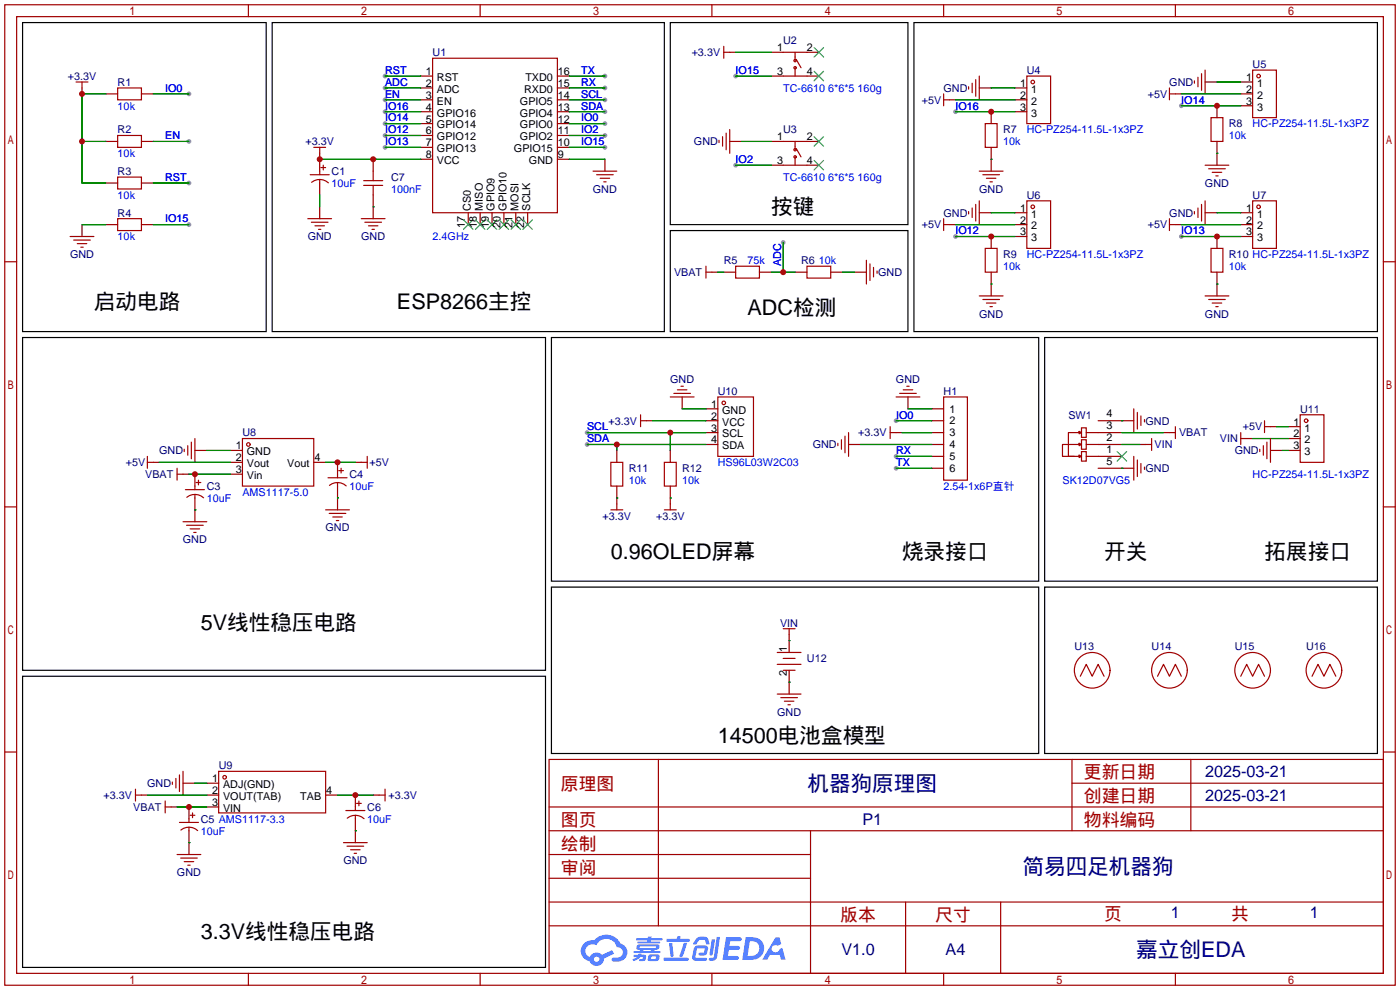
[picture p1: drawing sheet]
<svg xmlns="http://www.w3.org/2000/svg" width="299mm" height="212mm" viewBox="0 0 299 212" stroke-linecap="round" stroke-linejoin="round" font-family="sans-serif">
<g fill="#999">
<circle cx="40.4" cy="20.1" r=".51"/>
<circle cx="40.4" cy="30.2" r=".51"/>
<circle cx="40.4" cy="39.1" r=".51"/>
<circle cx="40.4" cy="48" r=".51"/>
<circle cx="82.3" cy="16.3" r=".51"/>
<circle cx="82.3" cy="18.8" r=".51"/>
<circle cx="82.3" cy="21.3" r=".51"/>
<circle cx="82.3" cy="23.9" r=".51"/>
<circle cx="82.3" cy="26.4" r=".51"/>
<circle cx="82.3" cy="29" r=".51"/>
<circle cx="82.3" cy="31.5" r=".51"/>
<circle cx="129.3" cy="16.3" r=".51"/>
<circle cx="129.3" cy="18.8" r=".51"/>
<circle cx="129.3" cy="21.3" r=".51"/>
<circle cx="129.3" cy="23.9" r=".51"/>
<circle cx="129.3" cy="29" r=".51"/>
<circle cx="129.3" cy="26.4" r=".51"/>
<circle cx="129.3" cy="31.5" r=".51"/>
<circle cx="157.2" cy="16.3" r=".51"/>
<circle cx="157.2" cy="35.3" r=".51"/>
<circle cx="167.4" cy="51.8" r=".51"/>
<circle cx="204.2" cy="23.9" r=".51"/>
<circle cx="252.5" cy="22.6" r=".51"/>
<circle cx="204.2" cy="50.5" r=".51"/>
<circle cx="252.5" cy="50.5" r=".51"/>
<circle cx="125.5" cy="92.5" r=".51"/>
<circle cx="125.5" cy="95" r=".51"/>
<circle cx="191.5" cy="89.9" r=".51"/>
<circle cx="191.5" cy="97.5" r=".51"/>
<circle cx="191.5" cy="100.1" r=".51"/>
</g>
<g fill="none" stroke="#a10000" stroke-width=".25">
<path d="M1 1h297.2v209.6h-297.2zM3.6 3.6h292.1v204.4h-292.1zM53.1 1v2.6M102.6 1v2.6M152.1 1v2.6M201.7 1v2.6M251.2 1v2.6M1 55.9h2.6M295.7 55.9h2.5M1 108.3h2.6M295.7 108.3h2.5M1 160.7h2.6"/>
<path d="M117.3 162.3h178.4v45.7h-178.4zM117.3 177.5h178.4M117.3 172.5h178.4M140.7 162.3v35.6M173.2 177.5v30.5M229.1 162.3v15.2M229.1 167.4h66.6M254.5 162.3v15.2M295.7 160.7h2.5M117.3 182.6h55.9M117.3 197.9h178.4M117.3 192.8h178.4"/>
<path d="M117.3 187.7h55.9M193.5 192.8v15.2M213.9 192.8v15.2M53.1 208v2.6M102.6 208v2.6M152.1 208v2.6M201.7 208v2.6M251.2 208v2.6"/>
</g>
<g fill="#5487ff">
<path d="M155.2 200.3h2.6a.48 .48 0 0 1 .7 .4 .48 .48 0 0 1-.6 .4h-1.8l-.2 1.1h1.9a.43 .43 0 0 1 .4 .4 .43 .43 0 0 1-.5 .4h-1.9l-.2 1.3h1.7a.45 .45 0 0 1 .5 .2 .45 .45 0 0 1-.1 .6h-3.3z"/>
<path d="M165.7 200.3h.9l.4 1.5-.8 .3a.84 .84 0 0 0-1.2 .3 .84 .84 0 0 0 .4 1.1 .84 .84 0 0 0 1.1-.4l.1-.2 .6-.3 .7 2.5h-1l-.2-1h-2.1l-.6 1h-1.1z"/>
<path d="M152.1 200.8h.7l-.5 3.1a.36 .36 0 0 1-.3 .3 .36 .36 0 0 1-.4-.3z"/>
<path d="M153.2 200.2h.7l-.6 4.3a1.13 1.13 0 0 1-1.8 .6l.2-.4h.7l.2-.2z"/>
<path d="M148.9 200.6l.6-.4h1a.77 .77 0 0 1 .9 .5l.3 1-.2 .2h-.5l-.3-.9-.2-.2-1 .1-.7 1-.6-.1-.1-.2z"/>
<path d="M148.4 202.4l.6-.3h1.7a.81 .81 0 0 1 .7 .5 .81 .81 0 0 1-.2 .8 .81 .81 0 0 1-.9 .8h-.7a.32 .32 0 0 1-.3-.3 .32 .32 0 0 1 .4-.3h.7l.2-.9-1.6 .1-.4 1.8 2.2 .1a.32 .32 0 0 1 .3 .4 .32 .32 0 0 1-.4 .2h-2.2l-.5-.3-.1-.5z"/>
<path d="M141.9 204.7h5a.33 .33 0 0 1 .3 .3 .33 .33 0 0 1-.3 .3h-4.9l-.2-.1z"/>
<path d="M146.1 201.5h.8l-.7 2a.98 .98 0 0 1-.7 1.1l-.3-.3z"/>
<path d="M143 201.6h.7l.3 2.5a.34 .34 0 0 1-.3 .4 .34 .34 0 0 1-.4-.3z"/>
<path d="M142.5 200.7h2.1l.3-.6h.6l-.1 .6h1.7a.32 .32 0 0 1 .4 .3 .32 .32 0 0 1-.4 .3h-4.5l-.2-.2z"/>
<path d="M135.5 204.1h.9l.1-.3h.6v.3h.8a.82 .82 0 0 1-.5 1.3h-.8v-.4l.7-.1 .1-.3a.68 .68 0 0 0-1 .4l-1.1 .4-.1-.4 .9-.5h-.7z"/>
<path d="M136 200.5h2.4l.1-.3h.7v.3h2.2l.2 .3-.2 .2h-2.3v.2h1.8l.2 .3-.2 .1h-4.5l-.1-.4h2l.1-.2h-2.3l-.1-.2z"/>
<path d="M159.4 200.3l-.8 4.9h1.7a2.5 2.5 0 0 0 3-2.5 2.5 2.5 0 0 0-3.1-2.4zM160.3 201.1a1.61 1.61 0 0 1 2 1.5 1.61 1.61 0 0 1-1.8 1.7h-.7z"/>
<path d="M136.2 202a.55 .55 0 0 0-.2 .8 .55 .55 0 0 0 .7 .2l.1 .3h-1.3v.3l5.4 .1 .3-.2-.2-.2h-1.2l.2-.3a.7 .7 0 0 0 .8-.3 .7 .7 0 0 0 0-.8l-4.2-.1zM136.8 202.3l3.3-.1 .1 .1-.2 .3h-3.2zM137.5 203h1.7l-.2 .3h-1.4z"/>
<path d="M138.6 204.2a1.05 1.05 0 0 0 0 1.2 2.91 2.91 0 0 0 2.2-.2 .98 .98 0 0 0 0-1.2h-1.6zM139.2 204.5l.9-.1 .1 .4-.2 .2-.8-.1z"/>
<path d="M124.9 201.6a2.23 2.23 0 0 0-.7 2.3 2.23 2.23 0 0 0 1.8 1.6 1.58 1.58 0 0 0 1.8 .9 1.58 1.58 0 0 0 1.3-1.5l2.2-1.1-.5-.7-2.1 1a1.65 1.65 0 0 0-2.7 .4 1.45 1.45 0 0 1-.8-1.9 1.45 1.45 0 0 1 2-.7l.3 .1a2.3 2.3 0 0 1 2.3-1.3 2.3 2.3 0 0 1 2 1.7 1.12 1.12 0 0 1 1.3 1 1.12 1.12 0 0 1-1.1 1.2h-.7a.45 .45 0 0 0-.6 .4 .45 .45 0 0 0 .5 .5 2.21 2.21 0 0 0 2.2-.5 2.21 2.21 0 0 0 .5-2.3 2.13 2.13 0 0 0-1.3-1.1 3.3 3.3 0 0 0-5.6-.7l-1.1 .1zM127 205a.57 .57 0 0 1 1.1 0 .57 .57 0 0 1-1.1 0z"/>
</g>
<g fill="none" stroke="#a10000" stroke-width=".25">
<path d="M16.3 17.5h2.5M17.5 17.5v1.3M25.1 18.8h5.1v2.5h-5.1zM92.5 12.4h26.6v33.1h-26.6zM154.7 11.2h1.3M154.7 9.9v2.5M167.4 11.2h5.1M167.4 16.3h5.1M169.9 11.2v1.8M169.9 14.5v1.8M170.2 12.7l1 1.8M207 18.5v.6"/>
<path d="M207.8 17.8v2M208.5 17v3.6M209.3 16.3v5M219.5 16.3h5v10.1h-5zM249.9 18.8v2.5M255.3 17.3v.5M256 16.5v2M256.8 15.7v3.6M257.6 15v5.1M267.7 15h5.1v10.1h-5.1zM25.1 29h5.1v2.5h-5.1zM25.1 37.8h5.1v2.6h-5.1z"/>
<path d="M66.3 37.3h4.1M66.6 39a2.74 2.74 0 0 1 3.6 .1M67.1 31.5h2.5M68.3 31.5v1.3M68.3 36.6v.7M68.3 38.4v.7M68.6 35.8h1M69.1 35.3v1M77.7 39.6h4.1M77.7 38.6h4.1M79.8 36.6v2M79.8 39.6v2.1"/>
<path d="M126.7 36.6h5.1M127.5 37.3h3.6M128.3 38.1h2M129 38.9h.5M153.7 30v.5M154.4 29.2v2M155.2 28.4v3.6M156 27.7v5.1M167.4 30.2h5.1M167.4 35.3h5.1M169.9 30.2v1.8M169.9 33.5v1.8"/>
<path d="M170.2 31.8l1 1.7M201.7 20.1v2.5M201.7 21.3h1.2M209.3 36.6h5.1M210.1 37.3h3.5M210.6 26.4h2.5v5.1h-2.5zM210.8 38.1h2.1M211.6 38.9h.5M249.9 20.1h1.3M257.6 35.3h5M258.3 36.1h3.6M258.8 25.1h2.6v5.1h-2.6z"/>
<path d="M259.1 36.8h2M259.8 37.6h.5M15 50.5h5.1M15.7 51.3h3.6M16.5 52.1h2M17.3 52.8h.5M25.1 46.7h5.1v2.6h-5.1zM65.8 46.7h5.1M66.5 47.5h3.6M67.3 48.3h2M68.1 49h.5M77.2 46.7h5.1"/>
<path d="M78 47.5h3.5M78.7 48.3h2.1M79.5 49h.5M150.9 56.9v2.5M150.9 58.2h1.2M157.2 56.9h5.1v2.5h-5.1zM172.5 56.9h5v2.5h-5zM185.2 55.6v5.1M185.9 56.4v3.5M186.7 57.2v2M187.5 57.9v.5M201.7 46.7v2.6"/>
<path d="M201.7 48h1.2M207 45.2v.5M207.8 44.4v2.1M208.5 43.7v3.5M209.3 42.9v5.1M210.6 53.1h2.5v5.1h-2.5zM219.5 42.9h5v10.2h-5zM249.9 46.7v2.6M249.9 48h1.3M255.3 45.2v.5M256 44.4v2.1M256.8 43.7v3.5"/>
<path d="M257.6 42.9v5.1M258.8 53.1h2.6v5.1h-2.6zM267.7 42.9h5.1v10.2h-5.1zM209.3 63.2h5.1M210.1 64h3.5M210.8 64.8h2.1M211.6 65.5h.5M257.6 63.2h5M258.3 64h3.6M259.1 64.8h2M259.8 65.5h.5M31.5 97.5v2.6"/>
<path d="M31.5 98.8h1.3M39.4 96v.5M40.1 95.2v2.1M40.9 94.5v3.5M41.7 93.7v5.1M51.8 93.7h15.3v10.2h-15.3zM77.2 98.8h1.3M78.5 97.5v2.6M130.6 98.8h2.5v5.1h-2.5zM136.9 88.6v2.6M136.9 89.9h1.3M142 98.8h2.5v5.1h-2.5z"/>
<path d="M143.3 84.8h5M144 84.1h3.6M144.8 83.3h2M145.5 82.5h.5M153.4 84.8h7.6v12.7h-7.6zM179.1 94.7v.5M179.8 94v2M180.6 93.2v3.6M181.4 92.5v5M190.2 91.2v2.5M190.2 92.5h1.3M191.5 84.8h5.1"/>
<path d="M192.3 84.1h3.5M193 83.3h2.1M193.8 82.5h.5M201.7 84.8h5.1v17.8h-5.1zM230.6 97.3l.5 .2-.5 .3zM230.6 94.7l.5 .3-.5 .2zM230.6 92.2l.5 .3-.5 .2zM231.1 91.4h1.1v2.1h-1.1zM231.1 94h1.1v2h-1.1zM231.1 96.5h1.1v2.1h-1.1zM231.1 95h-4v2.5h2.5M231.1 92.5h-2.8v5h2.8"/>
<path d="M232.2 92.5h2.5M232.2 95h2.5M232.2 97.5h2.5M242.3 87.4v5.1M242.3 97.5v5.1M243.1 88.1v3.6M243.1 98.3v3.6M243.8 88.9v2M243.8 99.1v2M244.6 89.7v.5M244.6 99.8v.5M244.9 95h1.2"/>
<path d="M246.1 93.7v2.6M249.9 92.5h1.3M251.2 91.2v2.5M265.2 92.5v2.5M265.2 93.7h1.2M269.2 96v.5M270 95.2v2.1M270.3 89.9v2.6M270.3 91.2h1.2M270.8 94.5v3.5M271.5 93.7v5.1M277.9 88.6h5.1v10.2h-5.1z"/>
<path d="M37.8 100.1v2.5M37.8 101.3h1.3M39.1 111.5h5.1M39.6 104.6h4.1M39.9 112.3h3.5M39.9 106.3a2.74 2.74 0 0 1 3.6 .1M40.6 113h2.1M41.4 113.8h.5M41.7 103.9v.7M41.7 105.7v.7M41.9 103.1h1M42.4 102.6v1"/>
<path d="M69.6 109h5.1M70.1 102.1h4.1M70.4 109.7h3.5M70.4 103.7a2.74 2.74 0 0 1 3.6 .2M71.1 110.5h2.1M71.9 111.3h.5M72.1 101.3v.8M72.1 103.1v.8M72.4 100.6h1M72.9 100.1v1M130.6 109h2.5M131.8 107.7v1.3"/>
<path d="M142 109h2.5M143.3 107.7v1.3M166.1 139.4h5.1M167.4 134.4h2.5M168.7 134.4v1.2M166.1 142h5.1M166.1 148.3h5.1M166.9 149.1h3.5M167.4 140.7h2.5M167.4 143.3h2.5M167.6 149.9h2.1M168.4 150.6h.5"/>
<path d="M230.9 144.5l1.3-2.5 1.2 2.5 1.3-2.5 1.3 2.5M247.4 144.5l1.3-2.5 1.2 2.5 1.3-2.5 1.3 2.5M265.2 144.5l1.2-2.5 1.3 2.5 1.3-2.5 1.3 2.5M280.4 144.5l1.3-2.5 1.3 2.5 1.2-2.5 1.3 2.5M29 168.7v2.5M29 169.9h1.2M35.3 171.2v2.5M35.3 172.5h1.3M36.8 167.1v.5M37.6 166.4v2M38.4 165.6v3.6M38.4 175.8h4"/>
<path d="M38.7 177.4a2.74 2.74 0 0 1 3.5 .1M39.1 164.8v5.1M40.4 175v.8M40.4 176.8v.7M40.6 174.2h1.1M41.1 173.7v1.1M46.7 164.8h22.9v8.9h-22.9zM73.9 173.2h4.1M74.2 174.9a2.74 2.74 0 0 1 3.6 .1M75.9 172.5v.7M75.9 174.2v.8M76.2 171.7h1"/>
<path d="M76.7 171.2v1M81 169.9h1.3M82.3 168.7v2.5M37.8 182.6h5.1M38.6 183.4h3.6M39.4 184.2h2M40.1 184.9h.5M73.4 180.1h5.1M74.2 180.8h3.5M74.9 181.6h2.1M75.7 182.4h.5"/>
<circle cx="169.9" cy="13" r=".25"/>
<circle cx="169.9" cy="14.5" r=".25"/>
<circle cx="220.7" cy="17.5" r=".38"/>
<circle cx="269" cy="16.3" r=".38"/>
<circle cx="169.9" cy="32" r=".25"/>
<circle cx="169.9" cy="33.5" r=".25"/>
<circle cx="220.7" cy="44.2" r=".38"/>
<circle cx="269" cy="44.2" r=".38"/>
<circle cx="53.1" cy="95" r=".38"/>
<circle cx="154.7" cy="86.1" r=".38"/>
<circle cx="279.1" cy="89.9" r=".38"/>
<circle cx="233.4" cy="143.3" r="3.8"/>
<circle cx="249.9" cy="143.3" r="3.8"/>
<circle cx="267.7" cy="143.3" r="3.8"/>
<circle cx="283" cy="143.3" r="3.8"/>
<circle cx="48" cy="166.1" r=".38"/>
</g>
<g fill="none" stroke="#870000" stroke-width=".25">
<path d="M17.5 18.8v1.3M89.9 16.3h2.6M89.9 18.8h2.6M119.1 16.3h2.6M119.1 18.8h2.6M156 11.2h1.2M164.8 16.3h2.6M164.8 11.2h2.6M172.5 16.3h2.5M172.5 11.2h2.5M209.3 18.8h2.5M216.9 18.8h2.6"/>
<path d="M257.6 17.5h2.5M265.2 17.5h2.5M22.6 20.1h2.5M22.6 30.2h2.5M22.6 39.1h2.5M30.2 20.1h2.6M30.2 30.2h2.6M30.2 39.1h2.6M68.3 32.8v3.8M68.3 39.1v2.6M79.8 34v2.6M89.9 21.3h2.6"/>
<path d="M89.9 23.9h2.6M89.9 26.4h2.6M89.9 29h2.6M89.9 31.5h2.6M89.9 34h2.6M119.1 21.3h2.6M119.1 23.9h2.6M119.1 26.4h2.6M119.1 29h2.6M119.1 31.5h2.6M119.1 34h2.6M129.3 34v2.6"/>
<path d="M156 30.2h2.5M164.8 30.2h2.6M164.8 35.3h2.6M172.5 30.2h2.5M172.5 35.3h2.5M202.9 21.3h1.3M211.8 23.9v2.5M211.8 31.5v5.1M216.9 21.3h2.6M216.9 23.9h2.6M251.2 20.1h1.3M260.1 22.6v2.5"/>
<path d="M260.1 30.2v5.1M265.2 20.1h2.5M265.2 22.6h2.5M17.5 48v2.5M22.6 48h2.5M30.2 48h2.6M68.3 44.2v2.5M79.8 41.7v5M100.1 45.5v2.5M102.6 45.5v2.5M105.2 45.5v2.5M107.7 45.5v2.5"/>
<path d="M110.2 45.5v2.5M112.8 45.5v2.5M152.1 58.2h1.3M154.7 58.2h2.5M162.3 58.2h2.5M169.9 58.2h2.6M177.5 58.2h2.6M182.6 58.2h2.6M202.9 48h1.3M209.3 45.5h2.5M211.8 50.5v2.6M211.8 58.2v5"/>
<path d="M216.9 48h2.6M216.9 45.5h2.6M216.9 50.5h2.6M251.2 48h1.3M257.6 45.5h2.5M260.1 50.5v2.6M260.1 58.2v5M265.2 48h2.5M265.2 45.5h2.5M265.2 50.5h2.5M32.8 98.8h1.2M41.7 96.3h2.5"/>
<path d="M49.3 98.8h2.5M49.3 96.3h2.5M67.1 98.8h2.5M72.1 98.8v2.5M75.9 98.8h1.3M131.8 96.3v2.5M138.2 89.9h1.2M143.3 96.3v2.5M145.8 84.8v2.6M150.9 87.4h2.5M150.9 89.9h2.5M150.9 92.5h2.5"/>
<path d="M150.9 95h2.5M181.4 95h2.5M191.5 92.5h1.3M194.1 84.8v2.6M199.1 87.4h2.6M199.1 89.9h2.6M199.1 92.5h2.6M199.1 95h2.6M199.1 97.5h2.6M234.7 89.9h7.6M234.7 92.5h5.1M234.7 95h5.1"/>
<path d="M234.7 97.5h5.1M243.6 95h1.3M248.7 92.5h1.2M266.4 93.7h1.3M271.5 96.3h2.6M271.5 91.2h1.3M275.3 96.3h2.6M275.3 91.2h2.6M275.3 93.7h2.6M39.1 101.3h1.3M41.7 101.3v2.6M41.7 106.4v5.1"/>
<path d="M49.3 101.3h2.5M72.1 103.9v5.1M131.8 103.9v3.8M143.3 103.9v3.8M199.1 100.1h2.6M234.7 100.1h7.6M168.7 135.6v3.8M168.7 143.3v5M30.2 169.9h1.3M36.6 172.5h1.2M39.1 167.4h2.6M40.4 172.5v2.5"/>
<path d="M40.4 177.5v5.1M44.2 167.4h2.5M44.2 169.9h2.5M44.2 172.5h2.5M69.6 169.9h2.5M75.9 169.9v2.6M75.9 175v5.1M79.8 169.9h1.2"/>
</g>
<g fill="none" stroke="#008700" stroke-width=".25">
<path d="M82.3 16.3h7.6M82.3 18.8h7.6M121.7 16.3h7.6M121.7 18.8h7.6M157.2 16.3h7.6M157.2 11.2h7.6M211.8 18.8h5.1M260.1 17.5h5.1M17.5 30.2h5.1M22.6 20.1h-5.1v19h5.1M32.8 20.1h7.6M32.8 30.2h7.6"/>
<path d="M32.8 39.1h7.6M68.3 34h21.6M82.3 21.3h7.6M82.3 23.9h7.6M82.3 26.4h7.6M82.3 29h7.6M82.3 31.5h7.6M121.7 21.3h7.6M121.7 23.9h7.6M121.7 26.4h7.6M121.7 29h7.6M121.7 31.5h7.6"/>
<path d="M121.7 34h7.6M157.2 35.3h7.6M158.5 30.2h6.3M204.2 21.3h12.7M204.2 23.9h12.7M211.8 34h.1M252.5 20.1h12.7M252.5 22.6h12.7M260.1 32.8h.1M17.5 48h5.1M32.8 48h7.6M68.3 41.7v2.5"/>
<path d="M79.8 44.2h.1M153.4 58.2h1.3M164.8 58.2h5.1M167.4 51.8v6.4M180.1 58.2h2.5M204.2 48h12.7M204.2 50.5h12.7M211.8 45.5h5.1M252.5 48h12.7M252.5 50.5h12.7M260.1 45.5h5.1M211.8 60.7h.1"/>
<path d="M260.1 60.7h.1M34 98.8h15.3M44.2 96.3h5.1M69.6 98.8h6.3M125.5 92.5h25.4M125.5 95h25.4M131.8 95v1.3M139.4 89.9h11.5M143.3 92.5v3.8M145.8 87.4h5.1M183.9 95h15.2M191.5 89.9h7.6"/>
<path d="M191.5 97.5h7.6M192.8 92.5h6.3M194.1 87.4h5M239.8 89.9h.1M239.8 92.5h8.9M239.8 95h3.8M267.7 93.7h7.6M272.8 91.2h2.5M274.1 96.3h1.2M40.4 101.3h8.9M41.7 109h.1M72.1 106.4h.1"/>
<path d="M131.8 106.4h.1M143.3 106.4h.1M191.5 100.1h7.6M239.8 100.1h.1M168.7 136.9h.1M168.7 145.8h.1M31.5 169.9h12.7M37.8 172.5h6.4M41.7 167.4h2.5M72.1 169.9h7.7M75.9 177.5h.1M40.4 180.1h.1"/>
</g>
<path d="M4.8 4.8h52.1v66.1h-52.1zM58.2 4.8h83.8v66.1h-83.8zM143.3 4.8h50.8v43.2h-50.8zM195.3 4.8h99.1v66.1h-99.1zM143.3 49.3h50.8v21.6h-50.8zM4.8 72.1h111.8v71.2h-111.8zM117.9 72.1h104.1v52.1h-104.1zM223.3 72.1h71.1v52.1h-71.1zM117.9 125.5h104.1v35.5h-104.1zM223.3 125.5h71.1v35.5h-71.1zM4.8 144.5h111.8v62.3h-111.8z" fill="none" stroke="#000" stroke-width=".25"/>
<g fill="none" stroke="#3c3" stroke-width=".25">
<path d="M174 10.2l2 2M174 15.2l2 2.1M176 10.2l-2 2M176 15.2l-2 2.1M174 29.2l2 2M174 34.3l2 2M176 29.2l-2 2M176 34.3l-2 2M99.1 47l2 2M101.1 47l-2 2M101.6 47l2 2M103.6 47l-2 2"/>
<path d="M104.1 47l2.1 2M106.2 47l-2.1 2M106.7 47l2 2M108.7 47l-2 2M109.2 47l2.1 2M111.3 47l-2.1 2M111.8 47l2 2M113.8 47l-2 2M238.8 96.5l2 2.1M240.8 96.5l-2 2.1"/>
</g>
<g fill="#c00">
<circle cx="17.5" cy="20.1" r=".63"/>
<circle cx="17.5" cy="30.2" r=".63"/>
<circle cx="68.3" cy="34" r=".63"/>
<circle cx="79.8" cy="34" r=".63"/>
<circle cx="167.4" cy="58.2" r=".63"/>
<circle cx="211.8" cy="23.9" r=".63"/>
<circle cx="260.1" cy="22.6" r=".63"/>
<circle cx="211.8" cy="50.5" r=".63"/>
<circle cx="260.1" cy="50.5" r=".63"/>
<circle cx="72.1" cy="98.8" r=".63"/>
<circle cx="41.7" cy="101.3" r=".63"/>
<circle cx="40.4" cy="172.5" r=".63"/>
<circle cx="75.9" cy="169.9" r=".63"/>
<circle cx="143.3" cy="92.5" r=".63"/>
<circle cx="131.8" cy="95" r=".63"/>
</g>
<g font-size="4.6">
<text x="164.8" y="45.8">按键</text>
<text x="20.1" y="66.1">启动电路</text>
<text x="84.8" y="66.1">ESP8266主控</text>
<text x="159.8" y="67.4">ADC检测</text>
<text x="130.6" y="119.5">0.96OLED屏幕</text>
<text x="192.8" y="119.5">烧录接口</text>
<text x="236" y="119.5">开关</text>
<text x="270.3" y="119.5">拓展接口</text>
<text x="42.9" y="134.7">5V线性稳压电路</text>
<text x="153.4" y="158.8">14500电池盒模型</text>
<text x="42.9" y="200.8">3.3V线性稳压电路</text>
</g>
<g font-size="4.6" fill="#000080">
<text x="172.6" y="169">机器狗原理图</text>
<text x="218.5" y="186.8">简易四足机器狗</text>
<text x="242.8" y="204.6">嘉立创EDA</text>
</g>
<g font-size="3.8" fill="#a00000">
<text x="231.6" y="166.4">更新日期</text>
<text x="119.9" y="168.9">原理图</text>
<text x="231.6" y="171.5">创建日期</text>
<text x="119.9" y="176.5">图页</text>
<text x="231.6" y="176.5">物料编码</text>
<text x="119.9" y="181.6">绘制</text>
<text x="119.9" y="186.7">审阅</text>
<text x="179.6" y="196.9">版本</text>
<text x="199.9" y="196.9">尺寸</text>
<text x="236" y="196.6">页</text>
<text x="263.1" y="196.6">共</text>
</g>
<g font-size="3.5" fill="#000080">
<text x="257.6" y="166.1">2025-03-21</text>
<text x="257.6" y="171.1">2025-03-21</text>
<text x="184.3" y="176.2">P1</text>
<text x="250.2" y="196.3">1</text>
<text x="280" y="196.3">1</text>
<text x="179.8" y="204.2">V1.0</text>
<text x="202.1" y="204.2">A4</text>
</g>
<g font-size="2.3" fill="#000080">
<text x="92.5" y="12">U1</text>
<text x="147.8" y="12">+3.3V</text>
<text x="167.4" y="9.4">U2</text>
<text x="14.5" y="17.1">+3.3V</text>
<text x="219.5" y="15.8">U4</text>
<text x="267.7" y="14.5">U5</text>
<text x="25.1" y="18.3">R1</text>
<text x="197.1" y="22.1">+5V</text>
<text x="201.7" y="19.6">GND</text>
<text x="245.3" y="20.9">+5V</text>
<text x="249.9" y="18.3">GND</text>
<text x="25.1" y="28.5">R2</text>
<text x="167.4" y="28.5">U3</text>
<text x="214.4" y="28.5">R7</text>
<text x="262.6" y="27.2">R8</text>
<text x="65.3" y="31">+3.3V</text>
<text x="148.3" y="31">GND</text>
<text x="25.1" y="37.4">R3</text>
<text x="70.9" y="37.4">C1</text>
<text x="83.6" y="38.7">C7</text>
<text x="126.7" y="41.2">GND</text>
<text x="209.3" y="41.2">GND</text>
<text x="257.5" y="39.9">GND</text>
<text x="25.1" y="46.3">R4</text>
<text x="201.7" y="46.3">GND</text>
<text x="219.5" y="42.5">U6</text>
<text x="249.9" y="46.3">GND</text>
<text x="267.7" y="42.5">U7</text>
<text x="65.8" y="51.4">GND</text>
<text x="77.2" y="51.4">GND</text>
<text x="197.1" y="48.8">+5V</text>
<text x="245.3" y="48.8">+5V</text>
<text x="15" y="55.2">GND</text>
<text x="144" y="59">VBAT</text>
<text x="154.7" y="56.4">R5</text>
<text x="171.2" y="56.4">R6</text>
<text x="187.7" y="59">GND</text>
<text x="214.4" y="55.2">R9</text>
<text x="262.6" y="55.2">R10 HC-PZ254-11.5L-1x3PZ</text>
<text x="209.3" y="67.9">GND</text>
<text x="257.5" y="67.9">GND</text>
<text x="143.2" y="81.8">GND</text>
<text x="191.5" y="81.8">GND</text>
<text x="153.4" y="84.4">U10</text>
<text x="201.7" y="84.4">H1</text>
<text x="228.3" y="89.5">SW1</text>
<text x="277.9" y="88.2">U11</text>
<text x="51.8" y="93.3">U8</text>
<text x="130" y="90.7">+3.3V</text>
<text x="173.7" y="95.8">GND</text>
<text x="183.4" y="93.3">+3.3V</text>
<text x="244.8" y="90.7">GND</text>
<text x="246.7" y="95.8">VIN</text>
<text x="252" y="93.3">VBAT</text>
<text x="260.7" y="94.5">VIN</text>
<text x="265.6" y="92">+5V</text>
<text x="26.9" y="99.6">+5V</text>
<text x="34" y="97.1">GND</text>
<text x="78.9" y="99.6">+5V</text>
<text x="134.4" y="100.9">R11</text>
<text x="145.8" y="100.9">R12</text>
<text x="244.8" y="100.9">GND</text>
<text x="263.9" y="97.1">GND</text>
<text x="31" y="102.2">VBAT</text>
<text x="44.2" y="104.7">C3</text>
<text x="74.7" y="102.2">C4</text>
<text x="69.6" y="113.6">GND</text>
<text x="128.8" y="111">+3.3V</text>
<text x="140.2" y="111">+3.3V</text>
<text x="39.1" y="116.1">GND</text>
<text x="166.7" y="133.9">VIN</text>
<text x="172.5" y="141.5">U12</text>
<text x="229.6" y="139">U13</text>
<text x="246.1" y="139">U14</text>
<text x="263.9" y="139">U15</text>
<text x="279.1" y="139">U16</text>
<text x="166.1" y="153">GND</text>
<text x="46.7" y="164.4">U9</text>
<text x="22.1" y="170.7">+3.3V</text>
<text x="28.5" y="173.3">VBAT</text>
<text x="31.5" y="168.2">GND</text>
<text x="78.5" y="173.3">C6</text>
<text x="83.1" y="170.7">+3.3V</text>
<text x="42.9" y="175.8">C5 AMS1117-3.3</text>
<text x="73.4" y="184.7">GND</text>
<text x="37.8" y="187.2">GND</text>
</g>
<g font-size="2.3">
<text x="166.1" y="10.9">1</text>
<text x="172.5" y="10.9">2</text>
<text x="91" y="16">1</text>
<text x="93.4" y="17.3">RST</text>
<text x="112.3" y="17.3">TXD0</text>
<text x="119.3" y="16">16</text>
<text x="166.1" y="16">3</text>
<text x="172.5" y="16">4</text>
<text x="266.3" y="17.3">1</text>
<text x="91" y="18.6">2</text>
<text x="91" y="21.1">3</text>
<text x="91" y="23.6">4</text>
<text x="93.4" y="19.8">ADC</text>
<text x="93.4" y="22.4">EN</text>
<text x="111.1" y="22.4">GPIO5</text>
<text x="112" y="19.8">RXD0</text>
<text x="119.3" y="23.6">13</text>
<text x="119.3" y="21.1">14</text>
<text x="119.3" y="18.6">15</text>
<text x="218" y="18.6">1</text>
<text x="218" y="21.1">2</text>
<text x="218" y="23.6">3</text>
<text x="220.4" y="19.8">1</text>
<text x="220.4" y="22.4">2</text>
<text x="266.3" y="19.8">2</text>
<text x="266.3" y="22.4">3</text>
<text x="268.7" y="18.6">1</text>
<text x="268.7" y="21.1">2</text>
<text x="268.7" y="23.6">3</text>
<text x="91" y="26.2">5</text>
<text x="91" y="28.7">6</text>
<text x="93.4" y="24.9">GPIO16</text>
<text x="93.4" y="27.5">GPIO14</text>
<text x="93.4" y="30">GPIO12</text>
<text x="111.1" y="30">GPIO2</text>
<text x="111.1" y="27.5">GPIO0</text>
<text x="111.1" y="24.9">GPIO4</text>
<text x="119.3" y="28.7">11</text>
<text x="119.3" y="26.2">12</text>
<text x="166.1" y="30">1</text>
<text x="172.5" y="30">2</text>
<text x="220.4" y="24.9">3</text>
<text x="91" y="31.3">7</text>
<text x="91" y="33.8">8</text>
<text x="93.4" y="32.5">GPIO13</text>
<text x="93.4" y="35.1">VCC</text>
<text x="109.8" y="32.5">GPIO15</text>
<text x="113.1" y="35.1">GND</text>
<text x="119.3" y="33.8">9</text>
<text x="119.3" y="31.3">10</text>
<text x="166.1" y="35.1">3</text>
<text x="172.5" y="35.1">4</text>
<text x="100.6" y="45" transform="rotate(-90 100.6 45)">CS0</text>
<text x="103.2" y="45" transform="rotate(-90 103.2 45)">MISO</text>
<text x="105.7" y="45" transform="rotate(-90 105.7 45)">GPIO9</text>
<text x="108.2" y="45" transform="rotate(-90 108.2 45)">GPIO10</text>
<text x="110.8" y="45" transform="rotate(-90 110.8 45)">MOSI</text>
<text x="113.3" y="45" transform="rotate(-90 113.3 45)">SCLK</text>
<text x="218" y="45.2">1</text>
<text x="218" y="47.8">2</text>
<text x="220.4" y="46.5">1</text>
<text x="266.3" y="45.2">1</text>
<text x="266.3" y="47.8">2</text>
<text x="268.7" y="46.5">1</text>
<text x="99.4" y="48.6" transform="rotate(-90 99.4 48.6)">17</text>
<text x="101.9" y="48.6" transform="rotate(-90 101.9 48.6)">18</text>
<text x="104.4" y="48.6" transform="rotate(-90 104.4 48.6)">19</text>
<text x="107" y="48.6" transform="rotate(-90 107 48.6)">20</text>
<text x="109.5" y="48.6" transform="rotate(-90 109.5 48.6)">21</text>
<text x="112.1" y="48.6" transform="rotate(-90 112.1 48.6)">22</text>
<text x="218" y="50.3">3</text>
<text x="220.4" y="49">2</text>
<text x="220.4" y="51.6">3</text>
<text x="266.3" y="50.3">3</text>
<text x="268.7" y="49">2</text>
<text x="268.7" y="51.6">3</text>
<text x="152" y="87.1">1</text>
<text x="152" y="89.7">2</text>
<text x="154.4" y="88.4">GND</text>
<text x="202.9" y="88.2">1</text>
<text x="236.5" y="89.2">4</text>
<text x="152" y="92.2">3</text>
<text x="152" y="94.8">4</text>
<text x="154.4" y="91">VCC</text>
<text x="154.4" y="93.5">SCL</text>
<text x="202.9" y="90.7">2</text>
<text x="202.9" y="93.2">3</text>
<text x="202.9" y="95.8">4</text>
<text x="236.5" y="94.3">2</text>
<text x="236.5" y="91.7">3</text>
<text x="276.5" y="91">1</text>
<text x="276.5" y="93.5">2</text>
<text x="278.8" y="92.2">1</text>
<text x="278.8" y="94.8">2</text>
<text x="50.4" y="101.1">3</text>
<text x="50.4" y="98.6">2</text>
<text x="50.4" y="96">1</text>
<text x="52.8" y="99.8">Vout</text>
<text x="52.8" y="97.3">GND</text>
<text x="61.4" y="99.8">Vout</text>
<text x="67.2" y="98.6">4</text>
<text x="154.4" y="96">SDA</text>
<text x="202.9" y="98.3">5</text>
<text x="202.9" y="100.9">6</text>
<text x="236.5" y="99.4">5</text>
<text x="236.5" y="96.8">1</text>
<text x="276.5" y="96">3</text>
<text x="278.8" y="97.3">3</text>
<text x="52.8" y="102.4">Vin</text>
<text x="168.2" y="139.4" transform="rotate(-90 168.2 139.4)">1</text>
<text x="168.2" y="144.5" transform="rotate(-90 168.2 144.5)">2</text>
<text x="45.3" y="167.2">1</text>
<text x="45.3" y="169.7">2</text>
<text x="45.3" y="172.2">3</text>
<text x="47.7" y="168.4">ADJ(GND)</text>
<text x="47.7" y="171">VOUT(TAB)</text>
<text x="47.7" y="173.5">VIN</text>
<text x="64.2" y="171">TAB</text>
<text x="69.7" y="169.7">4</text>
</g>
<g font-size="2.3" fill="#00f">
<text x="82.3" y="15.8">RST</text>
<text x="124.2" y="15.8">TX</text>
<text x="157.2" y="15.8">IO15</text>
<text x="25.1" y="23.4">10k</text>
<text x="35.3" y="19.6">IO0</text>
<text x="82.3" y="18.3">ADC</text>
<text x="82.3" y="20.9">EN</text>
<text x="82.3" y="23.4">IO16</text>
<text x="124.2" y="18.3">RX</text>
<text x="124.2" y="20.9">SCL</text>
<text x="124.2" y="23.4">SDA</text>
<text x="167.4" y="19.6">TC-6610 6*6*5 160g</text>
<text x="204.2" y="23.4">IO16</text>
<text x="252.5" y="22.1">IO14</text>
<text x="35.3" y="29.8">EN</text>
<text x="82.3" y="26">IO14</text>
<text x="82.3" y="28.5">IO12</text>
<text x="124.2" y="28.5">IO2</text>
<text x="124.2" y="26">IO0</text>
<text x="219.5" y="28.5">HC-PZ254-11.5L-1x3PZ</text>
<text x="262.6" y="29.8">10k</text>
<text x="267.7" y="27.2">HC-PZ254-11.5L-1x3PZ</text>
<text x="25.1" y="33.6">10k</text>
<text x="82.3" y="31">IO13</text>
<text x="124.2" y="31">IO15</text>
<text x="157.2" y="34.8">IO2</text>
<text x="214.4" y="31">10k</text>
<text x="35.3" y="38.7">RST</text>
<text x="70.9" y="39.9">10uF</text>
<text x="83.6" y="41.2">100nF</text>
<text x="167.4" y="38.7">TC-6610 6*6*5 160g</text>
<text x="25.1" y="42.5">10k</text>
<text x="35.3" y="47.5">IO15</text>
<text x="25.1" y="51.4">10k</text>
<text x="92.5" y="51.4">2.4GHz</text>
<text x="204.2" y="50.1">IO12</text>
<text x="252.5" y="50.1">IO13</text>
<text x="159.8" y="56.4">75k</text>
<text x="166.9" y="56.9" transform="rotate(-90 166.9 56.9)">ADC</text>
<text x="175" y="56.4">10k</text>
<text x="214.4" y="57.7">10k</text>
<text x="219.5" y="55.2">HC-PZ254-11.5L-1x3PZ</text>
<text x="262.6" y="57.7">10k</text>
<text x="191.5" y="89.5">IO0</text>
<text x="125.5" y="92">SCL</text>
<text x="125.5" y="94.5">SDA</text>
<text x="153.4" y="99.6">HS96L03W2C03</text>
<text x="191.5" y="97.1">RX</text>
<text x="191.5" y="99.6">TX</text>
<text x="44.2" y="107.2">10uF</text>
<text x="51.8" y="106">AMS1117-5.0</text>
<text x="74.7" y="104.7">10uF</text>
<text x="134.4" y="103.4">10k</text>
<text x="145.8" y="103.4">10k</text>
<text x="201.7" y="104.7">2.54-1x6P直针</text>
<text x="227.1" y="103.4">SK12D07VG5</text>
<text x="267.7" y="102.2">HC-PZ254-11.5L-1x3PZ</text>
<text x="42.9" y="178.4">10uF</text>
<text x="78.5" y="175.8">10uF</text>
</g>
</svg>
